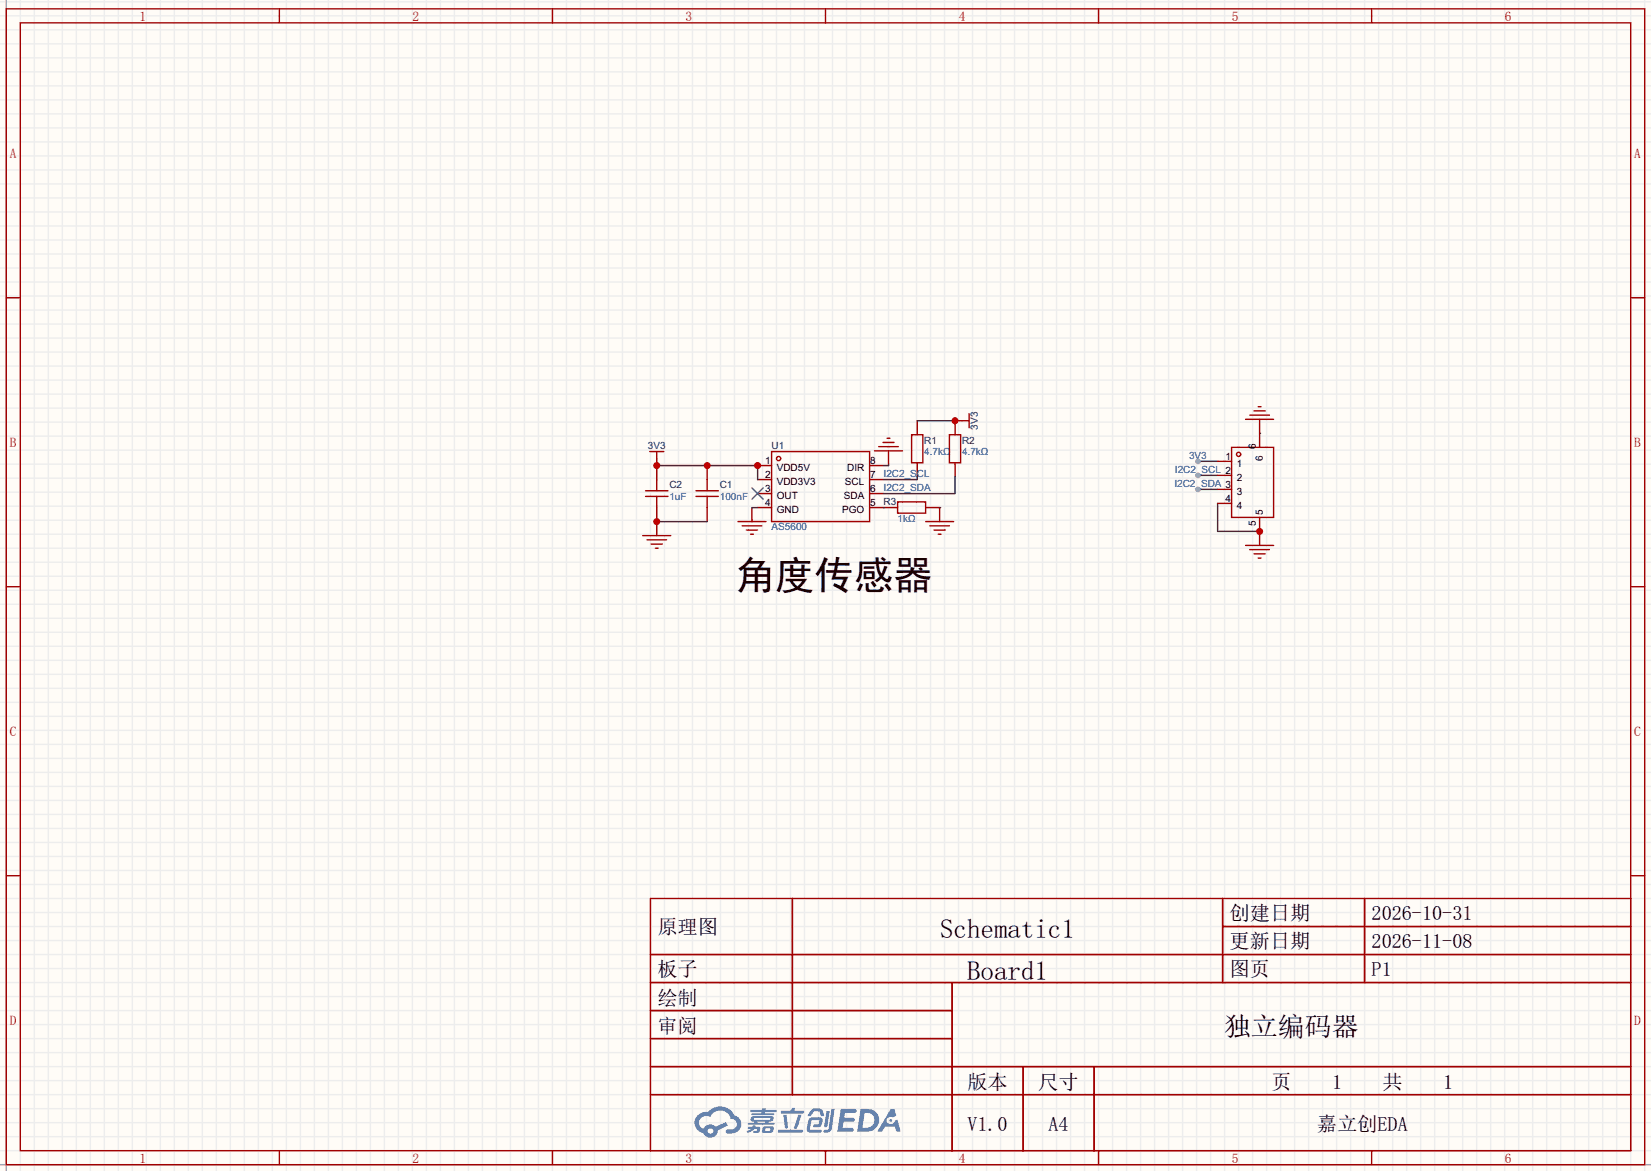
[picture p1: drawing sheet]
<svg xmlns="http://www.w3.org/2000/svg" width="299mm" height="212mm" viewBox="0 0 299 212" stroke-linecap="round" stroke-linejoin="round" font-family="sans-serif">
<path d="M0 0h299.5v212.3h-299.5z" fill="#fffcf7"/>
<g fill="none" stroke="#ededed" stroke-width=".25">
<path d="M1.1 0v212.3M3.7 0v212.3M6.2 0v212.3M8.8 0v212.3M11.3 0v212.3M13.8 0v212.3M16.4 0v212.3M18.9 0v212.3M21.5 0v212.3M24 0v212.3M26.5 0v212.3M29.1 0v212.3"/>
<path d="M31.6 0v212.3M34.2 0v212.3M36.7 0v212.3M39.2 0v212.3M41.8 0v212.3M44.3 0v212.3M46.9 0v212.3M49.4 0v212.3M51.9 0v212.3M54.5 0v212.3M57 0v212.3M59.6 0v212.3"/>
<path d="M62.1 0v212.3M64.6 0v212.3M67.2 0v212.3M69.7 0v212.3M72.3 0v212.3M74.8 0v212.3M77.3 0v212.3M79.9 0v212.3M82.4 0v212.3M85 0v212.3M87.5 0v212.3M90 0v212.3"/>
<path d="M92.6 0v212.3M95.1 0v212.3M97.7 0v212.3M100.2 0v212.3M102.7 0v212.3M105.3 0v212.3M107.8 0v212.3M110.4 0v212.3M112.9 0v212.3M115.4 0v212.3M118 0v212.3M120.5 0v212.3"/>
<path d="M123.1 0v212.3M125.6 0v212.3M128.1 0v212.3M130.7 0v212.3M133.2 0v212.3M135.8 0v212.3M138.3 0v212.3M140.8 0v212.3M143.4 0v212.3M145.9 0v212.3M148.5 0v212.3M151 0v212.3"/>
<path d="M153.5 0v212.3M156.1 0v212.3M158.6 0v212.3M161.2 0v212.3M163.7 0v212.3M166.2 0v212.3M168.8 0v212.3M171.3 0v212.3M173.9 0v212.3M176.4 0v212.3M178.9 0v212.3M181.5 0v212.3"/>
<path d="M184 0v212.3M186.6 0v212.3M189.1 0v212.3M191.6 0v212.3M194.2 0v212.3M196.7 0v212.3M199.3 0v212.3M201.8 0v212.3M204.3 0v212.3M206.9 0v212.3M209.4 0v212.3M212 0v212.3"/>
<path d="M214.5 0v212.3M217 0v212.3M219.6 0v212.3M222.1 0v212.3M224.7 0v212.3M227.2 0v212.3M229.7 0v212.3M232.3 0v212.3M234.8 0v212.3M237.4 0v212.3M239.9 0v212.3M242.4 0v212.3"/>
<path d="M245 0v212.3M247.5 0v212.3M250.1 0v212.3M252.6 0v212.3M255.1 0v212.3M257.7 0v212.3M260.2 0v212.3M262.8 0v212.3M265.3 0v212.3M267.8 0v212.3M270.4 0v212.3M272.9 0v212.3"/>
<path d="M275.5 0v212.3M278 0v212.3M280.5 0v212.3M283.1 0v212.3M285.6 0v212.3M288.2 0v212.3M290.7 0v212.3M293.2 0v212.3M295.8 0v212.3M298.3 0v212.3M0 .3h299.5M0 2.9h299.5"/>
<path d="M0 5.4h299.5M0 7.9h299.5M0 10.5h299.5M0 13h299.5M0 15.6h299.5M0 18.1h299.5M0 20.6h299.5M0 23.2h299.5M0 25.7h299.5M0 28.3h299.5M0 30.8h299.5M0 33.3h299.5"/>
<path d="M0 35.9h299.5M0 38.4h299.5M0 41h299.5M0 43.5h299.5M0 46h299.5M0 48.6h299.5M0 51.1h299.5M0 53.7h299.5M0 56.2h299.5M0 58.7h299.5M0 61.3h299.5M0 63.8h299.5"/>
<path d="M0 66.4h299.5M0 68.9h299.5M0 71.4h299.5M0 74h299.5M0 76.5h299.5M0 79.1h299.5M0 81.6h299.5M0 84.1h299.5M0 86.7h299.5M0 89.2h299.5M0 91.8h299.5M0 94.3h299.5"/>
<path d="M0 96.8h299.5M0 99.4h299.5M0 101.9h299.5M0 104.5h299.5M0 107h299.5M0 109.5h299.5M0 112.1h299.5M0 114.6h299.5M0 117.2h299.5M0 119.7h299.5M0 122.2h299.5M0 124.8h299.5"/>
<path d="M0 127.3h299.5M0 129.9h299.5M0 132.4h299.5M0 134.9h299.5M0 137.5h299.5M0 140h299.5M0 142.6h299.5M0 145.1h299.5M0 147.6h299.5M0 150.2h299.5M0 152.7h299.5M0 155.3h299.5"/>
<path d="M0 157.8h299.5M0 160.3h299.5M0 162.9h299.5M0 165.4h299.5M0 168h299.5M0 170.5h299.5M0 173h299.5M0 175.6h299.5M0 178.1h299.5M0 180.7h299.5M0 183.2h299.5M0 185.7h299.5"/>
<path d="M0 188.3h299.5M0 190.8h299.5M0 193.4h299.5M0 195.9h299.5M0 198.4h299.5M0 201h299.5M0 203.5h299.5M0 206.1h299.5M0 208.6h299.5M0 211.1h299.5"/>
</g>
<path d="M1.1 0v212.3M0 211.1h299.5" fill="none" stroke="#999" stroke-width=".25"/>
<g fill="none" stroke="#a10000" stroke-width=".25">
<path d="M1.1 1.6h297.2v209.5h-297.2zM3.7 4.1h292.1v204.5h-292.1zM50.7 1.6v2.5M100.2 1.6v2.5M149.7 1.6v2.5M199.3 1.6v2.5M248.8 1.6v2.5M1.1 54h2.6M295.8 54h2.5M1.1 106.4h2.6M295.8 106.4h2.5M1.1 158.8h2.6"/>
<path d="M295.8 158.8h2.5M118 162.9h177.8v45.7h-177.8zM118 173h177.8M118 178.1h177.8M143.7 162.9v35.5M172.7 178.1v30.5M221.8 162.9v15.2M221.8 168h74M247.5 162.9v15.2M118 183.2h54.7M118 193.4h177.8M118 188.3h54.7"/>
<path d="M118 198.4h177.8M185.6 193.4v15.2M198.4 193.4v15.2M50.7 208.6v2.5M100.2 208.6v2.5M149.7 208.6v2.5M199.3 208.6v2.5M248.8 208.6v2.5"/>
</g>
<g fill="#5487ff">
<path d="M152.5 201h1.6a1.34 1.34 0 0 1 1.2 .2 .37 .37 0 0 1-.3 .6h-1.7l-.2 .8h1.6a.37 .37 0 0 1 .4 .4 .37 .37 0 0 1-.4 .4l-1.7-.1-.2 1.2h.8a1.26 1.26 0 0 1 1.2 .1 .36 .36 0 0 1-.3 .6h-2.6z"/>
<path d="M161.5 201.1h.8l.3 1.2-.6 .3a.72 .72 0 0 0-1.1 .2 .72 .72 0 0 0 .3 1 .72 .72 0 0 0 1-.4l.1-.2 .5-.2 .6 2.1h-.8l-.3-.8h-1.8l-.5 .8h-.9z"/>
<path d="M149.9 201.4h.6l-.4 2.7a.31 .31 0 0 1-.3 .3 .31 .31 0 0 1-.3-.3z"/>
<path d="M150.8 201h.6l-.5 3.7a.97 .97 0 0 1-1.5 .5l.1-.4h.6l.2-.2z"/>
<path d="M147.1 201.2l.5-.2h1.3l.3 .4 .3 .8-.1 .2h-.5l-.3-.9h-.8l-.2 .1-.6 .8-.5-.1v-.1z"/>
<path d="M146.8 202.8l.4-.2 1.5-.1a.69 .69 0 0 1 .5 .5 .69 .69 0 0 1-.1 .7 .74 .74 0 0 1-.8 .7h-.6a.27 .27 0 0 1-.2-.3 .27 .27 0 0 1 .3-.3h.6l.2-.7h-1.4l-.3 1.6 1.9 .1a.28 .28 0 0 1 .2 .3 .28 .28 0 0 1-.3 .2h-1.9l-.4-.2-.1-.5z"/>
<path d="M141.1 204.8h4.3a.28 .28 0 0 1 .3 .3 .28 .28 0 0 1-.3 .2h-4.2l-.1-.1z"/>
<path d="M144.8 202.1h.6l-.8 2.4a.3 .3 0 0 1-.4 .2 .3 .3 0 0 1-.2-.3z"/>
<path d="M142.1 202.1h.6l.2 2.2-.2 .3-.4-.2z"/>
<path d="M141.7 201.3h1.8l.2-.4h.5l-.1 .4h1.5a.27 .27 0 0 1 .3 .3 .27 .27 0 0 1-.3 .3h-3.8l-.2-.2z"/>
<path d="M135.7 204.2h.8v-.1l.6-.1-.1 .2 .8 .1a.7 .7 0 0 1-.5 1.1h-.6v-.4l.6-.1v-.2l-.4-.1a2.13 2.13 0 0 1-1.3 .8l-.2-.4 .8-.3h-.6z"/>
<path d="M136.1 201.2h2.1l.1-.3h.6l-.1 .3h1.9l.2 .2-.2 .2h-1.9l-.1 .2h1.6l.2 .2-.2 .2h-3.9l-.1-.4h1.8v-.2h-1.9l-.1-.1z"/>
<path d="M156.1 201l-.6 4.2h1.4a2.14 2.14 0 0 0 2.6-2.1 2.14 2.14 0 0 0-2.7-2.1zM156.8 201.7a1.37 1.37 0 0 1 1.8 1.2 1.37 1.37 0 0 1-1.5 1.5l-.7 .1z"/>
<path d="M136.3 202.5a.47 .47 0 0 0-.2 .6 .47 .47 0 0 0 .6 .2l.1 .3h-1.1l-.1 .3h4.7l.2-.1-.1-.2h-1l.1-.3a.6 .6 0 0 0 .7-.2 .6 .6 0 0 0 0-.7l-3.5-.1zM136.8 202.7h2.8l.1 .1-.1 .2h-2.8zM137.4 203.3h1.4l-.1 .3h-1.2z"/>
<path d="M138.4 204.3a.9 .9 0 0 0-.1 1.1 2.48 2.48 0 0 0 1.9-.2 .84 .84 0 0 0 0-1h-1.4zM138.9 204.6h.7l.1 .3-.2 .1h-.7z"/>
<path d="M126.6 202.1a1.91 1.91 0 0 0-.5 2 1.91 1.91 0 0 0 1.5 1.3 1.35 1.35 0 0 0 1.5 .9 1.35 1.35 0 0 0 1.1-1.4l1.9-.9-.4-.6-1.8 .9a1.41 1.41 0 0 0-2.3 .3 1.25 1.25 0 0 1-.6-1.7 1.25 1.25 0 0 1 1.8-.4 1.97 1.97 0 0 1 2-1.2 1.97 1.97 0 0 1 1.8 1.5 .96 .96 0 0 1 1 .9 .96 .96 0 0 1-.9 1h-.6a.39 .39 0 0 0-.5 .4 .39 .39 0 0 0 .4 .4 1.87 1.87 0 0 0 1.9-.5 1.87 1.87 0 0 0 .4-2l-.7-.7-.4-.1a2.86 2.86 0 0 0-4.8-.6h-.3a2.27 2.27 0 0 0-1.5 .5zM128.4 205.1a.5 .5 0 0 1 1 0 .5 .5 0 0 1-1 0z"/>
<circle cx="161.6" cy="203.1" r=".27"/>
</g>
<g fill="none" stroke="#a10000" stroke-width=".25">
<path d="M117.1 89h4.1M117.1 90h4.1M119.1 86.9v2.1M119.1 90v2M126.2 89h4.1M126.2 90h4.1M128.3 86.9v2.1M128.3 90v2M140 81.9h17.7v12.7h-17.7zM162.8 91h5.1v2h-5.1z"/>
<circle cx="141.2" cy="83.1" r=".38"/>
</g>
<g fill="none" stroke="#870000" stroke-width=".25">
<path d="M119.1 84.4v2.5M119.1 92v2.6M128.3 84.4v2.5M128.3 92v2.6M137.4 84.4h2.6M137.4 86.9h2.6M137.4 89.5h2.6M137.4 92h2.6M157.7 84.4h2.6M157.7 86.9h2.6M157.7 89.5h2.6M157.7 92h5.1"/>
<path d="M167.9 92h2.5"/>
</g>
<path d="M136.4 88.5l2 2M138.4 88.5l-2 2" fill="none" stroke="#3c3" stroke-width=".25"/>
<path d="M119.1 94.6h9.2M119.1 84.4h18.3v2.5" fill="none" stroke="#008700" stroke-width=".25"/>
<g fill="#c00">
<circle cx="128.3" cy="84.4" r=".63"/>
<circle cx="137.4" cy="84.4" r=".63"/>
</g>
<path d="M119.1 83.1v1.3" fill="none" stroke="#870000" stroke-width=".25"/>
<circle cx="119.1" cy="84.4" r=".63" fill="#c00"/>
<path d="M117.9 81.9h2.5M119.1 81.9v1.2M133.9 94.6h5M134.6 95.3h3.6M135.4 96.1h2M136.1 96.8h.6" fill="none" stroke="#a10000" stroke-width=".25"/>
<path d="M119.1 94.6v2.5M136.4 92v2.6" fill="none" stroke="#870000" stroke-width=".25"/>
<path d="M136.4 92h1" fill="none" stroke="#008700" stroke-width=".25"/>
<circle cx="119.1" cy="94.6" r=".63" fill="#c00"/>
<g fill="none" stroke="#a10000" stroke-width=".25">
<path d="M160.9 79.4h.5M165.4 78.8h2v5.1h-2zM172.2 78.8h2v5.1h-2zM116.6 97.1h5.1M117.3 97.9h3.6M118.1 98.6h2M118.9 99.4h.5M158.6 81.7h5.1M159.4 81h3.5M160.1 80.2h2.1M167.9 94.6h5.1M168.7 95.3h3.5"/>
<path d="M169.4 96.1h2M170.2 96.8h.5"/>
</g>
<path d="M166.4 76.3v2.5M174.5 76.3h-1.3v2.5M161.2 81.7v2.6M166.4 83.9v2.5M170.4 92v2.6M173.2 83.9v2.5" fill="none" stroke="#870000" stroke-width=".25"/>
<path d="M166.4 76.3h6.8" fill="none" stroke="#008700" stroke-width=".25"/>
<circle cx="173.2" cy="76.3" r=".63" fill="#c00"/>
<path d="M174.5 76.3h1.3M175.8 75v2.5" fill="none" stroke="#a10000" stroke-width=".25"/>
<path d="M166.4 86.4v.5h-6.1M173.2 86.4v3.1h-12.9M217.3 83.6h3.6M220.9 91.3v5h7.6" fill="none" stroke="#008700" stroke-width=".25"/>
<circle cx="217.3" cy="83.6" r=".51" fill="#999"/>
<path d="M217.3 86.2h3.6" fill="none" stroke="#008700" stroke-width=".25"/>
<circle cx="217.3" cy="86.2" r=".51" fill="#999"/>
<path d="M217.3 88.7h3.6" fill="none" stroke="#008700" stroke-width=".25"/>
<circle cx="217.3" cy="88.7" r=".51" fill="#999"/>
<path d="M228.5 78.6h.1" fill="none" stroke="#008700" stroke-width=".25"/>
<path d="M228.5 76v2.6M220.9 83.6h2.5M220.9 86.2h2.5M220.9 88.7h2.5M220.9 91.3h2.5M228.5 93.8v5.1" fill="none" stroke="#870000" stroke-width=".25"/>
<g fill="none" stroke="#a10000" stroke-width=".25">
<path d="M225.9 76h5.1M226.7 75.3h3.6M227.5 74.5h2M228.2 73.7h.5M223.4 81.1h7.6v12.7h-7.6zM225.9 98.9h5.1M226.7 99.6h3.6M227.5 100.4h2M228.2 101.2h.5"/>
<circle cx="224.7" cy="82.4" r=".38"/>
</g>
<circle cx="228.5" cy="96.3" r=".63" fill="#c00"/>
<path d="M228.5 78.6v2.5" fill="none" stroke="#870000" stroke-width=".25"/>
<path d="M160.3 92h.1M161.2 84.3v.1h-.9M170.4 92h.1" fill="none" stroke="#008700" stroke-width=".25"/>
<text font-size="7.1" x="133.5" y="106.8">角度传感器</text>
<g font-size="4.9">
<text x="170.5" y="170">Schematic1</text>
<text x="175.4" y="177.6">Board1</text>
<text x="222" y="187.8">独立编码器</text>
</g>
<g font-size="3.7">
<text x="223" y="166.9">创建日期</text>
<text x="248.8" y="166.9">2026-10-31</text>
<text x="119.3" y="169.4">原理图</text>
<text x="223" y="171.9">更新日期</text>
<text x="248.8" y="171.9">2026-11-08</text>
<text x="119.3" y="177">板子</text>
<text x="223" y="177">图页</text>
<text x="248.8" y="177">P1</text>
<text x="119.3" y="182.1">绘制</text>
<text x="119.3" y="187.2">审阅</text>
<text x="175.5" y="197.3">版本</text>
<text x="188.3" y="197.3">尺寸</text>
<text x="230.6" y="197.3">页</text>
<text x="241.6" y="197.3">1</text>
<text x="250.8" y="197.3">共</text>
<text x="261.8" y="197.3">1</text>
<text x="175.5" y="205">V1.0</text>
<text x="190.2" y="205">A4</text>
<text x="238.9" y="205">嘉</text>
<text x="242.5" y="205">立创ED</text>
<text x="253.5" y="205">A</text>
</g>
<g font-size="2.4" fill="#a00000">
<text x="25.3" y="3.7">1</text>
<text x="74.8" y="3.7">2</text>
<text x="124.4" y="3.7">3</text>
<text x="173.9" y="3.7">4</text>
<text x="223.4" y="3.7">5</text>
<text x="272.9" y="3.7">6</text>
<text x="1.8" y="28.7">A</text>
<text x="296.4" y="28.7">A</text>
<text x="1.8" y="81.1">B</text>
<text x="296.4" y="81.1">B</text>
<text x="1.8" y="133.4">C</text>
<text x="296.4" y="133.4">C</text>
<text x="1.8" y="185.8">D</text>
<text x="296.4" y="185.8">D</text>
<text x="25.3" y="210.8">1</text>
<text x="74.8" y="210.8">2</text>
<text x="124.4" y="210.8">3</text>
<text x="173.9" y="210.8">4</text>
<text x="223.4" y="210.8">5</text>
<text x="272.9" y="210.8">6</text>
</g>
<g font-size="1.8" fill="#000080">
<text x="177.4" y="77.9" transform="rotate(-90 177.4 77.9)">3V3</text>
<text x="117.5" y="81.4">3V3</text>
<text x="140" y="81.4">U1</text>
<text x="167.6" y="80.4">R1</text>
<text x="174.5" y="80.4">R2</text>
<text x="121.4" y="88.5">C2</text>
<text x="130.6" y="88.5">C1</text>
<text x="160.3" y="91.6">R3</text>
</g>
<g font-size="1.8" fill="#00f">
<text x="167.6" y="82.4">4.7kΩ</text>
<text x="174.5" y="82.4">4.7kΩ</text>
<text x="215.7" y="83.2">3V3</text>
<text x="160.3" y="89">I2C2_SDA</text>
<text x="160.3" y="86.5">I2C2_SCL</text>
<text x="213" y="88.3">I2C2_SDA</text>
<text x="213.1" y="85.7">I2C2_SCL</text>
<text x="121.4" y="90.6">1uF</text>
<text x="130.6" y="90.6">100nF</text>
<text x="162.8" y="94.6">1kΩ</text>
<text x="140" y="96.2">AS5600</text>
</g>
<g font-size="1.8">
<text x="222.3" y="83.4">1</text>
<text x="227.8" y="81.5" transform="rotate(-90 227.8 81.5)">6</text>
<text x="229.1" y="83.5" transform="rotate(-90 229.1 83.5)">6</text>
<text x="138.8" y="84.2">1</text>
<text x="138.8" y="86.7">2</text>
<text x="138.8" y="89.3">3</text>
<text x="140.9" y="85.5">VDD5V</text>
<text x="140.9" y="88">VDD3V3</text>
<text x="153.3" y="88">SCL</text>
<text x="153.7" y="85.5">DIR</text>
<text x="157.9" y="89.3">6</text>
<text x="157.9" y="86.7">7</text>
<text x="157.9" y="84.2">8</text>
<text x="222.3" y="86">2</text>
<text x="222.3" y="88.5">3</text>
<text x="224.3" y="84.7">1</text>
<text x="224.3" y="87.2">2</text>
<text x="224.3" y="89.8">3</text>
<text x="138.8" y="91.8">4</text>
<text x="140.9" y="90.5">OUT</text>
<text x="140.9" y="93.1">GND</text>
<text x="152.8" y="93.1">PGO</text>
<text x="153.1" y="90.5">SDA</text>
<text x="157.9" y="91.8">5</text>
<text x="222.3" y="91.1">4</text>
<text x="224.3" y="92.3">4</text>
<text x="227.8" y="95.4" transform="rotate(-90 227.8 95.4)">5</text>
<text x="229.1" y="93.3" transform="rotate(-90 229.1 93.3)">5</text>
</g>
</svg>
